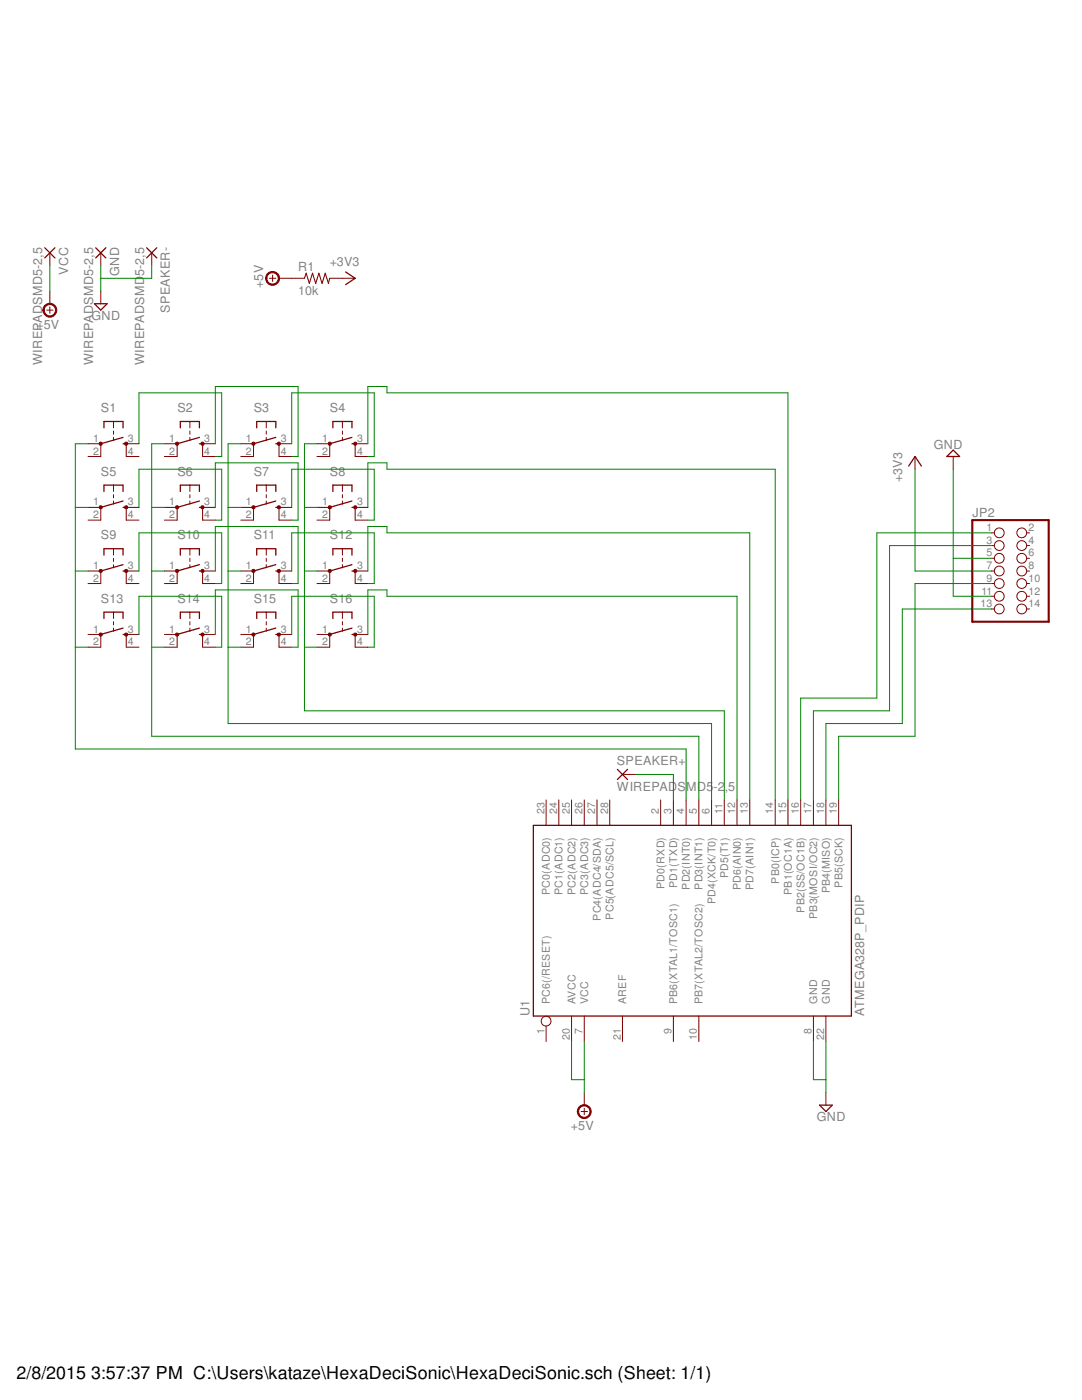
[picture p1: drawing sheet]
<svg xmlns="http://www.w3.org/2000/svg" width="216mm" height="279mm" viewBox="0 0 216 279" stroke-linecap="round" stroke-linejoin="round" font-family="sans-serif">
<path d="M20.7 85.4v-1.3h3.9v1.3M24.6 88.6h.6M24.6 87.3l-4.5 1.3M106.4 164.7h63.5v38.1h-63.5z" fill="none" stroke="#800000" stroke-width=".25"/>
<g fill="none" stroke="#800000" stroke-width=".2">
<path d="M20.1 88.6v2.5M22.6 84.1v1.3M22.6 86v.7M22.6 87.3v.6M25.2 88.6v2.5M109 159.6v5.1M111.5 159.6v5.1M114 159.6v5.1M116.6 159.6v5.1M119.1 159.6v5.1M121.7 159.6v5.1M131.8 159.6v5.1"/>
<path d="M134.4 159.6v5.1M136.9 159.6v5.1M139.4 159.6v5.1M142 159.6v5.1M144.5 159.6v5.1M147.1 159.6v5.1M149.6 159.6v5.1M154.7 159.6v5.1M157.2 159.6v5.1M159.8 159.6v5.1M162.3 159.6v5.1M164.8 159.6v5.1"/>
<path d="M167.3 159.6v5.1M109 204.8v3.1M114 202.8v5.1M116.6 202.8v5.1M124.2 202.8v5.1M134.4 202.8v5.1M139.4 202.8v5.1M162.3 202.8v5.1M164.8 202.8v5.1"/>
<circle cx="109" cy="203.8" r=".98"/>
</g>
<path d="M19.9 88.3h.4l.1 .3-.1 .2-.2 .1-.2-.1z" fill-rule="evenodd" fill="#800000"/>
<path d="M19.9 88.3h.4l.1 .3-.1 .2-.2 .1-.2-.1z" fill="none" stroke="#800000" stroke-width=".2"/>
<path d="M24.9 88.3h.5l.1 .3-.1 .2-.2 .1-.3-.1z" fill-rule="evenodd" fill="#800000"/>
<path d="M17.6 88.6h2.5M17.6 91.1h2.5M24.9 88.3h.5l.1 .3-.1 .2-.2 .1-.3-.1zM25.2 88.6h2.5M25.2 91.1h2.5M35.3 88.6v2.5M37.9 84.1v1.3M37.9 86v.7M37.9 87.3v.6M40.4 88.6v2.5" fill="none" stroke="#800000" stroke-width=".2"/>
<path d="M36 85.4v-1.3h3.8v1.3M39.8 88.6h.6M39.8 87.3l-4.5 1.3" fill="none" stroke="#800000" stroke-width=".25"/>
<path d="M35.1 88.3h.5l.1 .3-.1 .2-.3 .1-.2-.1z" fill-rule="evenodd" fill="#800000"/>
<path d="M35.1 88.3h.5l.1 .3-.1 .2-.3 .1-.2-.1z" fill="none" stroke="#800000" stroke-width=".2"/>
<path d="M40.2 88.3h.4v.5l-.2 .1-.2-.1z" fill-rule="evenodd" fill="#800000"/>
<path d="M32.8 88.6h2.5M32.8 91.1h2.5M40.2 88.3h.4v.5l-.2 .1-.2-.1zM40.4 88.6h2.6M40.4 91.1h2.6M50.6 88.6v2.5M53.1 84.1v1.3M53.1 86v.7M53.1 87.3v.6M55.7 88.6v2.5" fill="none" stroke="#800000" stroke-width=".2"/>
<path d="M51.2 85.4v-1.3h3.8v1.3M55 88.6h.7M55 87.3l-4.4 1.3" fill="none" stroke="#800000" stroke-width=".25"/>
<path d="M50.3 88.3h.5v.5l-.2 .1-.3-.1z" fill-rule="evenodd" fill="#800000"/>
<path d="M50.3 88.3h.5v.5l-.2 .1-.3-.1z" fill="none" stroke="#800000" stroke-width=".2"/>
<path d="M55.4 88.3h.5v.5l-.2 .1-.3-.1z" fill-rule="evenodd" fill="#800000"/>
<path d="M48 88.6h2.6M48 91.1h2.6M55.4 88.3h.5v.5l-.2 .1-.3-.1zM55.7 88.6h2.5M55.7 91.1h2.5M65.8 88.6v2.5M68.3 84.1v1.3M68.3 86v.7M68.3 87.3v.6M70.9 88.6v2.5" fill="none" stroke="#800000" stroke-width=".2"/>
<path d="M66.4 85.4v-1.3h3.8v1.3M70.2 88.6h.7M70.2 87.3l-4.4 1.3" fill="none" stroke="#800000" stroke-width=".25"/>
<path d="M65.6 88.3h.4v.5l-.2 .1-.2-.1z" fill-rule="evenodd" fill="#800000"/>
<path d="M65.6 88.3h.4v.5l-.2 .1-.2-.1z" fill="none" stroke="#800000" stroke-width=".2"/>
<path d="M70.7 88.3h.4v.5l-.2 .1-.2-.1z" fill-rule="evenodd" fill="#800000"/>
<path d="M22.6 96.8v1.3M22.6 98.7v.7M22.6 100v.6M63.2 88.6h2.6M63.2 91.1h2.6M70.7 88.3h.4v.5l-.2 .1-.2-.1zM70.9 88.6h2.5M70.9 91.1h2.5M20.1 101.3v2.5M25.2 101.3v2.5" fill="none" stroke="#800000" stroke-width=".2"/>
<path d="M20.7 98.1v-1.3h3.9v1.3M24.6 100l-4.5 1.3M24.6 101.3h.6" fill="none" stroke="#800000" stroke-width=".25"/>
<path d="M19.9 101h.4l.1 .3-.1 .2h-.4z" fill-rule="evenodd" fill="#800000"/>
<path d="M19.9 101h.4l.1 .3-.1 .2h-.4z" fill="none" stroke="#800000" stroke-width=".2"/>
<path d="M24.9 101h.5l.1 .3-.1 .2h-.5z" fill-rule="evenodd" fill="#800000"/>
<path d="M37.9 96.8v1.3M37.9 98.7v.7M37.9 100v.6M17.6 101.3h2.5M17.6 103.8h2.5M24.9 101h.5l.1 .3-.1 .2h-.5zM25.2 101.3h2.5M25.2 103.8h2.5M35.3 101.3v2.5M40.4 101.3v2.5" fill="none" stroke="#800000" stroke-width=".2"/>
<path d="M36 98.1v-1.3h3.8v1.3M39.8 100l-4.5 1.3M39.8 101.3h.6" fill="none" stroke="#800000" stroke-width=".25"/>
<path d="M35.1 101h.5l.1 .3-.1 .2h-.5z" fill-rule="evenodd" fill="#800000"/>
<path d="M35.1 101h.5l.1 .3-.1 .2h-.5z" fill="none" stroke="#800000" stroke-width=".2"/>
<path d="M40.2 101h.4v.5h-.4z" fill-rule="evenodd" fill="#800000"/>
<path d="M53.1 96.8v1.3M53.1 98.7v.7M53.1 100v.6M32.8 101.3h2.5M32.8 103.8h2.5M40.2 101h.4v.5h-.4zM40.4 101.3h2.6M40.4 103.8h2.6M50.6 101.3v2.5M55.7 101.3v2.5" fill="none" stroke="#800000" stroke-width=".2"/>
<path d="M51.2 98.1v-1.3h3.8v1.3M55 100l-4.4 1.3M55 101.3h.7" fill="none" stroke="#800000" stroke-width=".25"/>
<path d="M50.3 101h.5v.5h-.5z" fill-rule="evenodd" fill="#800000"/>
<path d="M50.3 101h.5v.5h-.5z" fill="none" stroke="#800000" stroke-width=".2"/>
<path d="M55.4 101h.5v.5h-.5z" fill-rule="evenodd" fill="#800000"/>
<path d="M68.3 96.8v1.3M68.3 98.7v.7M68.3 100v.6M48 101.3h2.6M48 103.8h2.6M55.4 101h.5v.5h-.5zM55.7 101.3h2.5M55.7 103.8h2.5M65.8 101.3v2.5M70.9 101.3v2.5" fill="none" stroke="#800000" stroke-width=".2"/>
<path d="M66.4 98.1v-1.3h3.8v1.3M70.2 100l-4.4 1.3M70.2 101.3h.7" fill="none" stroke="#800000" stroke-width=".25"/>
<path d="M65.6 101h.4v.5h-.4z" fill-rule="evenodd" fill="#800000"/>
<path d="M65.6 101h.4v.5h-.4z" fill="none" stroke="#800000" stroke-width=".2"/>
<path d="M70.7 101h.4v.5h-.4z" fill-rule="evenodd" fill="#800000"/>
<path d="M20.1 114v2.5M22.6 109.5v1.3M22.6 111.4v.7M22.6 112.7v.6M25.2 114v2.5M63.2 101.3h2.6M63.2 103.8h2.6M70.7 101h.4v.5h-.4zM70.9 101.3h2.5M70.9 103.8h2.5" fill="none" stroke="#800000" stroke-width=".2"/>
<path d="M20.7 110.8v-1.3h3.9v1.3M24.6 114h.6M24.6 112.7l-4.5 1.3" fill="none" stroke="#800000" stroke-width=".25"/>
<path d="M19.9 113.7h.4l.1 .3-.1 .2h-.4z" fill-rule="evenodd" fill="#800000"/>
<path d="M19.9 113.7h.4l.1 .3-.1 .2h-.4z" fill="none" stroke="#800000" stroke-width=".2"/>
<path d="M24.9 113.7h.5l.1 .3-.1 .2h-.5z" fill-rule="evenodd" fill="#800000"/>
<path d="M17.6 114h2.5M17.6 116.5h2.5M24.9 113.7h.5l.1 .3-.1 .2h-.5zM25.2 114h2.5M25.2 116.5h2.5M35.3 114v2.5M37.9 109.5v1.3M37.9 111.4v.7M37.9 112.7v.6M40.4 114v2.5" fill="none" stroke="#800000" stroke-width=".2"/>
<path d="M36 110.8v-1.3h3.8v1.3M39.8 114h.6M39.8 112.7l-4.5 1.3" fill="none" stroke="#800000" stroke-width=".25"/>
<path d="M35.1 113.7h.5l.1 .3-.1 .2h-.5z" fill-rule="evenodd" fill="#800000"/>
<path d="M35.1 113.7h.5l.1 .3-.1 .2h-.5z" fill="none" stroke="#800000" stroke-width=".2"/>
<path d="M40.2 113.7h.4v.5h-.4z" fill-rule="evenodd" fill="#800000"/>
<path d="M32.8 114h2.5M32.8 116.5h2.5M40.2 113.7h.4v.5h-.4zM40.4 114h2.6M40.4 116.5h2.6M50.6 114v2.5M53.1 109.5v1.3M53.1 111.4v.7M53.1 112.7v.6M55.7 114v2.5" fill="none" stroke="#800000" stroke-width=".2"/>
<path d="M51.2 110.8v-1.3h3.8v1.3M55 114h.7M55 112.7l-4.4 1.3" fill="none" stroke="#800000" stroke-width=".25"/>
<path d="M50.3 113.7h.5v.5h-.5z" fill-rule="evenodd" fill="#800000"/>
<path d="M50.3 113.7h.5v.5h-.5z" fill="none" stroke="#800000" stroke-width=".2"/>
<path d="M55.4 113.7h.5v.5h-.5z" fill-rule="evenodd" fill="#800000"/>
<path d="M48 114h2.6M48 116.5h2.6M55.4 113.7h.5v.5h-.5zM55.7 114h2.5M55.7 116.5h2.5M65.8 114v2.5M68.3 109.5v1.3M68.3 111.4v.7M68.3 112.7v.6M70.9 114v2.5" fill="none" stroke="#800000" stroke-width=".2"/>
<path d="M66.4 110.8v-1.3h3.8v1.3M70.2 114h.7M70.2 112.7l-4.4 1.3" fill="none" stroke="#800000" stroke-width=".25"/>
<path d="M65.6 113.7h.4v.5h-.4z" fill-rule="evenodd" fill="#800000"/>
<path d="M65.6 113.7h.4v.5h-.4z" fill="none" stroke="#800000" stroke-width=".2"/>
<path d="M70.7 113.7h.4v.5h-.4z" fill-rule="evenodd" fill="#800000"/>
<path d="M63.2 114h2.6M63.2 116.5h2.6M70.7 113.7h.4v.5h-.4zM70.9 114h2.5M70.9 116.5h2.5M20.1 126.6v2.6M22.6 122.2v1.2M22.6 124.1v.6M22.6 125.3v.7M25.2 126.6v2.6" fill="none" stroke="#800000" stroke-width=".2"/>
<path d="M20.7 123.4v-1.2h3.9v1.2M24.6 126.6h.6M24.6 125.3l-4.5 1.3" fill="none" stroke="#800000" stroke-width=".25"/>
<path d="M19.9 126.4h.4l.1 .2-.1 .3h-.4z" fill-rule="evenodd" fill="#800000"/>
<path d="M19.9 126.4h.4l.1 .2-.1 .3h-.4z" fill="none" stroke="#800000" stroke-width=".2"/>
<path d="M24.9 126.4h.5l.1 .2-.1 .3h-.5z" fill-rule="evenodd" fill="#800000"/>
<path d="M17.6 126.6h2.5M17.6 129.2h2.5M24.9 126.4h.5l.1 .2-.1 .3h-.5zM25.2 126.6h2.5M25.2 129.2h2.5M35.3 126.6v2.6M37.9 122.2v1.2M37.9 124.1v.6M37.9 125.3v.7M40.4 126.6v2.6" fill="none" stroke="#800000" stroke-width=".2"/>
<path d="M36 123.4v-1.2h3.8v1.2M39.8 126.6h.6M39.8 125.3l-4.5 1.3" fill="none" stroke="#800000" stroke-width=".25"/>
<path d="M35.1 126.4h.5l.1 .2-.1 .3h-.5z" fill-rule="evenodd" fill="#800000"/>
<path d="M35.1 126.4h.5l.1 .2-.1 .3h-.5z" fill="none" stroke="#800000" stroke-width=".2"/>
<path d="M40.2 126.4h.4v.5h-.4z" fill-rule="evenodd" fill="#800000"/>
<path d="M32.8 126.6h2.5M32.8 129.2h2.5M40.2 126.4h.4v.5h-.4zM40.4 126.6h2.6M40.4 129.2h2.6M50.6 126.6v2.6M53.1 122.2v1.2M53.1 124.1v.6M53.1 125.3v.7M55.7 126.6v2.6" fill="none" stroke="#800000" stroke-width=".2"/>
<path d="M51.2 123.4v-1.2h3.8v1.2M55 126.6h.7M55 125.3l-4.4 1.3" fill="none" stroke="#800000" stroke-width=".25"/>
<path d="M50.3 126.4h.5v.5h-.5z" fill-rule="evenodd" fill="#800000"/>
<path d="M50.3 126.4h.5v.5h-.5z" fill="none" stroke="#800000" stroke-width=".2"/>
<path d="M55.4 126.4h.5v.5h-.5z" fill-rule="evenodd" fill="#800000"/>
<path d="M48 126.6h2.6M48 129.2h2.6M55.4 126.4h.5v.5h-.5zM55.7 126.6h2.5M55.7 129.2h2.5M65.8 126.6v2.6M68.3 122.2v1.2M68.3 124.1v.6M68.3 125.3v.7M70.9 126.6v2.6" fill="none" stroke="#800000" stroke-width=".2"/>
<path d="M66.4 123.4v-1.2h3.8v1.2M70.2 126.6h.7M70.2 125.3l-4.4 1.3" fill="none" stroke="#800000" stroke-width=".25"/>
<path d="M65.6 126.4h.4v.5h-.4z" fill-rule="evenodd" fill="#800000"/>
<path d="M65.6 126.4h.4v.5h-.4z" fill="none" stroke="#800000" stroke-width=".2"/>
<path d="M70.7 126.4h.4v.5h-.4z" fill-rule="evenodd" fill="#800000"/>
<g fill="none" stroke="#800000" stroke-width=".2">
<path d="M197.8 106.3h.6M197.8 108.9h.6M197.8 111.4h.6M197.8 114h.6M197.8 116.5h.6M197.8 119h.6M204.9 106.3h.5M204.9 108.9h.5M204.9 111.4h.5M204.9 114h.5M204.9 116.5h.5M204.9 119h.5"/>
<path d="M63.2 126.6h2.6M63.2 129.2h2.6M70.7 126.4h.4v.5h-.4zM70.9 126.6h2.5M70.9 129.2h2.5M197.8 121.5h.6M204.9 121.5h.5M116 221.8h1.2M116.6 221.2v1.3"/>
<circle cx="199.4" cy="106.3" r=".98"/>
<circle cx="199.4" cy="111.4" r=".98"/>
<circle cx="199.4" cy="116.5" r=".98"/>
<circle cx="199.4" cy="114" r=".98"/>
<circle cx="199.4" cy="119" r=".98"/>
<circle cx="199.4" cy="108.9" r=".98"/>
<circle cx="203.9" cy="108.9" r=".98"/>
<circle cx="203.9" cy="106.3" r=".98"/>
<circle cx="203.9" cy="116.5" r=".98"/>
<circle cx="203.9" cy="111.4" r=".98"/>
<circle cx="203.9" cy="119" r=".98"/>
<circle cx="203.9" cy="114" r=".98"/>
<circle cx="199.4" cy="121.5" r=".98"/>
<circle cx="203.9" cy="121.5" r=".98"/>
</g>
<path d="M194 103.8h15.3v20.3h-15.3z" fill="none" stroke="#800000" stroke-width=".42"/>
<path d="M115.5 220.9a1.39 1.39 0 0 1 2.3 .2 1.39 1.39 0 0 1-.8 2.1 1.39 1.39 0 0 1-1.8-1.4h.2a1.13 1.13 0 0 1 1.6-1.1 1.13 1.13 0 0 1 .4 1.9 1.13 1.13 0 0 1-1.9-.4l-.1-.4h-.2z" fill-rule="evenodd" fill="#800000"/>
<path d="M9.9 50.5v2.5M20.1 50.5v2.5M9.3 61.9h1.3M9.9 61.3v1.2M116.6 218v2.6M164.8 218v2.6M115.5 220.9a1.39 1.39 0 0 1 2.3 .2 1.39 1.39 0 0 1-.8 2.1 1.39 1.39 0 0 1-1.8-1.4h.2a1.13 1.13 0 0 1 1.6-1.1 1.13 1.13 0 0 1 .4 1.9 1.13 1.13 0 0 1-1.9-.4l-.1-.4h-.2z" fill="none" stroke="#800000" stroke-width=".2"/>
<path d="M8.9 49.4l2.1 2.1M11 49.4l-2.1 2.1M19.1 49.4l2 2.1M21.1 49.4l-2 2.1M163.5 220.6h2.6l-1.3 1.2z" fill="none" stroke="#800000" stroke-width=".25"/>
<path d="M8.9 61a1.39 1.39 0 0 1 2.2 .2 1.39 1.39 0 0 1-.8 2.1 1.39 1.39 0 0 1-1.7-1.4h.2a1.13 1.13 0 0 1 1.5-1.1 1.13 1.13 0 0 1 .4 1.8 1.13 1.13 0 0 1-1.8-.3l-.1-.4h-.2z" fill-rule="evenodd" fill="#800000"/>
<path d="M9.9 58.1v2.5M20.1 58.1v2.5M53.8 55.5h1.2M54.4 54.9v1.3M8.9 61a1.39 1.39 0 0 1 2.2 .2 1.39 1.39 0 0 1-.8 2.1 1.39 1.39 0 0 1-1.7-1.4h.2a1.13 1.13 0 0 1 1.5-1.1 1.13 1.13 0 0 1 .4 1.8 1.13 1.13 0 0 1-1.8-.3l-.1-.4h-.2z" fill="none" stroke="#800000" stroke-width=".2"/>
<path d="M18.8 60.6h2.6l-1.3 1.3z" fill="none" stroke="#800000" stroke-width=".25"/>
<path d="M53.3 54.7a1.41 1.41 0 0 1 2.3 0 1.41 1.41 0 0 1-.8 2.2 1.41 1.41 0 0 1-1.8-1.4h.3a1.15 1.15 0 0 1 1.6-.9 1.15 1.15 0 0 1 .2 1.9 1.15 1.15 0 0 1-1.8-.6v-.4h-.3z" fill-rule="evenodd" fill="#800000"/>
<path d="M30.3 50.5v2.5M53.3 54.7a1.41 1.41 0 0 1 2.3 0 1.41 1.41 0 0 1-.8 2.2 1.41 1.41 0 0 1-1.8-1.4h.3a1.15 1.15 0 0 1 1.6-.9 1.15 1.15 0 0 1 .2 1.9 1.15 1.15 0 0 1-1.8-.6v-.4h-.3zM55.7 55.5h5M65.8 55.5h5.1M182.6 91.1v2.5M190.2 91.1v2.5M124.2 154.6h2.5" fill="none" stroke="#800000" stroke-width=".2"/>
<path d="M60.7 55.5l.4-1 .6 2.1 .7-2.1 .6 2.1 .6-2.1 .7 2.1 .6-2.1 .6 2.1 .3-1.1" fill="none" stroke="#800000" stroke-width=".21"/>
<path d="M29.3 49.4l2 2.1M31.3 49.4l-2 2.1M69 54.3l1.9 1.2-1.9 1.3M181.3 93l1.3-1.9 1.3 1.9M190.2 89.8l1.3 1.3h-2.6zM123.2 153.5l2 2.1M125.2 153.5l-2 2.1" fill="none" stroke="#800000" stroke-width=".25"/>
<g fill="none" stroke="#008000" stroke-width=".2">
<path d="M9.9 53v5.1M20.1 53v5.1M30.3 53v2.5h-10.2M17.6 88.6h-2.6v60.9h121.9v10.1M27.7 88.6v-10.2h16.5v12.7h-1.2M32.8 88.6h-2.5v58.3h109.1v12.7M43 88.6v-11.5h16.5v14h-1.3M48 88.6h-2.5v55.8h96.5v15.2M58.2 88.6v-10.2h16.5v12.7h-1.3M63.2 88.6h-2.5v53.3h83.8v17.7M73.4 88.6v-11.5h3.8v1.3h80v81.2M182.6 93.6v20.4h15.2"/>
<path d="M190.2 93.6v25.4h7.6M15 101.3h2.6M15 114h2.6M27.7 101.3v-7.7h16.5v10.2h-1.2M27.7 114v-7.7h16.5v10.2h-1.2M30.3 101.3h2.5M30.3 114h2.5M43 101.3v-8.9h16.5v11.4h-1.3M43 114v-8.9h16.5v11.4h-1.3M45.5 101.3h2.5M45.5 114h2.5M58.2 101.3v-7.7h16.5v10.2h-1.3"/>
<path d="M58.2 114v-7.7h16.5v10.2h-1.3M60.7 101.3h2.5M60.7 114h2.5M73.4 101.3v-8.9h3.8v1.2h77.5v66M73.4 114v-8.9h3.8v1.2h72.4v53.3M190.2 111.4h7.6M197.8 116.5h-15.2v30.4h-15.3v12.7M197.8 108.9h-20.3v33h-15.2v17.7M197.8 106.3h-22.8v33h-15.2v20.3M15 129.2h2.6M27.7 126.6v-7.6h16.5v10.2h-1.2M30.3 129.2h2.5"/>
<path d="M43 126.6v-8.9h16.5v11.5h-1.3M45.5 129.2h2.5M58.2 126.6v-7.6h16.5v10.2h-1.3M60.7 129.2h2.5M73.4 126.6v-8.9h3.8v1.3h69.9v40.6M197.8 121.5h-17.8v22.9h-15.2v15.2M126.7 154.6h7.7v5M114 207.9v7.6h2.6M116.6 207.9v10.1M162.3 207.9v7.6h2.5M164.8 207.9v10.1"/>
</g>
<text font-size="3.6" x="3.3" y="275.2">2/8/2015 3:57:37 PM C:\Users\kataze\HexaDeciSonic\HexaDeciSonic.sch (Sheet: 1/1)</text>
<g font-size="2.5" fill="#808080">
<text x="65.8" y="53">+3V3</text>
<text x="13.6" y="54.8" transform="rotate(-90 13.6 54.8)">VCC</text>
<text x="23.7" y="55.1" transform="rotate(-90 23.7 55.1)">GND</text>
<text x="52.5" y="57.4" transform="rotate(-90 52.5 57.4)">+5V</text>
<text x="59.5" y="58.8">10k</text>
<text x="59.5" y="54.1">R1</text>
<text x="7.3" y="65.6">+5V</text>
<text x="18.2" y="63.8">GND</text>
<text x="33.9" y="62.4" transform="rotate(-90 33.9 62.4)">SPEAKER-</text>
<text x="8.4" y="72.9" transform="rotate(-90 8.4 72.9)">WIREPADSMD5-2,5</text>
<text x="18.6" y="72.9" transform="rotate(-90 18.6 72.9)">WIREPADSMD5-2,5</text>
<text x="28.7" y="72.9" transform="rotate(-90 28.7 72.9)">WIREPADSMD5-2,5</text>
<text x="20.2" y="82.2">S1</text>
<text x="35.4" y="82.2">S2</text>
<text x="50.6" y="82.2">S3</text>
<text x="65.8" y="82.2">S4</text>
<text x="186.3" y="89.7">GND</text>
<text x="20.2" y="94.9">S5</text>
<text x="35.4" y="94.9">S6</text>
<text x="50.6" y="94.9">S7</text>
<text x="65.8" y="94.9">S8</text>
<text x="180" y="96.2" transform="rotate(-90 180 96.2)">+3V3</text>
<text x="20.2" y="107.6">S9</text>
<text x="35.4" y="107.6">S10</text>
<text x="50.6" y="107.6">S11</text>
<text x="65.8" y="107.6">S12</text>
<text x="194.1" y="103.2">JP2</text>
<text x="20.2" y="120.3">S13</text>
<text x="35.4" y="120.3">S14</text>
<text x="50.6" y="120.3">S15</text>
<text x="65.8" y="120.3">S16</text>
<text x="123.1" y="152.7">SPEAKER+</text>
<text x="123.1" y="157.9">WIREPADSMD5-2,5</text>
<text x="105.7" y="202.7" transform="rotate(-90 105.7 202.7)">U1</text>
<text x="172.4" y="202.7" transform="rotate(-90 172.4 202.7)">ATMEGA328P_PDIP</text>
<text x="113.9" y="225.5">+5V</text>
<text x="163" y="223.7">GND</text>
</g>
<g font-size="2.1" fill="#808080">
<text x="18.6" y="88.2">1</text>
<text x="25.5" y="88.2">3</text>
<text x="33.8" y="88.2">1</text>
<text x="40.8" y="88.2">3</text>
<text x="49" y="88.2">1</text>
<text x="56" y="88.2">3</text>
<text x="64.3" y="88.2">1</text>
<text x="71.2" y="88.2">3</text>
<text x="18.6" y="90.7">2</text>
<text x="25.5" y="90.7">4</text>
<text x="33.8" y="90.7">2</text>
<text x="40.8" y="90.7">4</text>
<text x="49" y="90.7">2</text>
<text x="56" y="90.7">4</text>
<text x="64.3" y="90.7">2</text>
<text x="71.2" y="90.7">4</text>
<text x="18.6" y="100.9">1</text>
<text x="25.5" y="100.9">3</text>
<text x="33.8" y="100.9">1</text>
<text x="40.8" y="100.9">3</text>
<text x="49" y="100.9">1</text>
<text x="56" y="100.9">3</text>
<text x="64.3" y="100.9">1</text>
<text x="71.2" y="100.9">3</text>
<text x="18.6" y="103.4">2</text>
<text x="25.5" y="103.4">4</text>
<text x="33.8" y="103.4">2</text>
<text x="40.8" y="103.4">4</text>
<text x="49" y="103.4">2</text>
<text x="56" y="103.4">4</text>
<text x="64.3" y="103.4">2</text>
<text x="71.2" y="103.4">4</text>
<text x="196.8" y="106">1</text>
<text x="205.2" y="106">2</text>
<text x="18.6" y="113.6">1</text>
<text x="25.5" y="113.6">3</text>
<text x="33.8" y="113.6">1</text>
<text x="40.8" y="113.6">3</text>
<text x="49" y="113.6">1</text>
<text x="56" y="113.6">3</text>
<text x="64.3" y="113.6">1</text>
<text x="71.2" y="113.6">3</text>
<text x="196.8" y="108.5">3</text>
<text x="196.8" y="111">5</text>
<text x="196.8" y="113.6">7</text>
<text x="205.2" y="108.5">4</text>
<text x="205.2" y="111">6</text>
<text x="205.2" y="113.6">8</text>
<text x="18.6" y="116.1">2</text>
<text x="25.5" y="116.1">4</text>
<text x="33.8" y="116.1">2</text>
<text x="40.8" y="116.1">4</text>
<text x="49" y="116.1">2</text>
<text x="56" y="116.1">4</text>
<text x="64.3" y="116.1">2</text>
<text x="71.2" y="116.1">4</text>
<text x="195.8" y="118.7">11</text>
<text x="196.8" y="116.1">9</text>
<text x="205.2" y="116.1">10</text>
<text x="205.2" y="118.7">12</text>
<text x="195.7" y="121.2">13</text>
<text x="205.2" y="121.2">14</text>
<text x="18.6" y="126.3">1</text>
<text x="18.6" y="128.8">2</text>
<text x="25.5" y="126.3">3</text>
<text x="25.5" y="128.8">4</text>
<text x="33.8" y="126.3">1</text>
<text x="33.8" y="128.8">2</text>
<text x="40.8" y="128.8">4</text>
<text x="40.8" y="126.3">3</text>
<text x="49" y="128.8">2</text>
<text x="49" y="126.3">1</text>
<text x="56" y="126.3">3</text>
<text x="56" y="128.8">4</text>
<text x="64.3" y="126.3">1</text>
<text x="64.3" y="128.8">2</text>
<text x="71.2" y="126.3">3</text>
<text x="71.2" y="128.8">4</text>
<text x="108.6" y="162.4" transform="rotate(-90 108.6 162.4)">23</text>
<text x="111.2" y="162.4" transform="rotate(-90 111.2 162.4)">24</text>
<text x="113.7" y="162.4" transform="rotate(-90 113.7 162.4)">25</text>
<text x="116.2" y="162.4" transform="rotate(-90 116.2 162.4)">26</text>
<text x="118.8" y="162.4" transform="rotate(-90 118.8 162.4)">27</text>
<text x="121.3" y="162.4" transform="rotate(-90 121.3 162.4)">28</text>
<text x="131.4" y="162.4" transform="rotate(-90 131.4 162.4)">2</text>
<text x="134" y="162.4" transform="rotate(-90 134 162.4)">3</text>
<text x="136.5" y="162.4" transform="rotate(-90 136.5 162.4)">4</text>
<text x="139.1" y="162.4" transform="rotate(-90 139.1 162.4)">5</text>
<text x="141.6" y="162.4" transform="rotate(-90 141.6 162.4)">6</text>
<text x="144.1" y="162.4" transform="rotate(-90 144.1 162.4)">11</text>
<text x="146.7" y="162.4" transform="rotate(-90 146.7 162.4)">12</text>
<text x="149.2" y="162.4" transform="rotate(-90 149.2 162.4)">13</text>
<text x="154.3" y="162.4" transform="rotate(-90 154.3 162.4)">14</text>
<text x="156.8" y="162.4" transform="rotate(-90 156.8 162.4)">15</text>
<text x="159.4" y="162.4" transform="rotate(-90 159.4 162.4)">16</text>
<text x="161.9" y="162.4" transform="rotate(-90 161.9 162.4)">17</text>
<text x="164.5" y="162.4" transform="rotate(-90 164.5 162.4)">18</text>
<text x="167" y="162.4" transform="rotate(-90 167 162.4)">19</text>
<text x="109.7" y="178.6" transform="rotate(-90 109.7 178.6)">PC0(ADC0)</text>
<text x="112.3" y="178.6" transform="rotate(-90 112.3 178.6)">PC1(ADC1)</text>
<text x="114.8" y="178.6" transform="rotate(-90 114.8 178.6)">PC2(ADC2)</text>
<text x="117.3" y="178.6" transform="rotate(-90 117.3 178.6)">PC3(ADC3)</text>
<text x="132.6" y="177.4" transform="rotate(-90 132.6 177.4)">PD0(RXD)</text>
<text x="135.1" y="177.2" transform="rotate(-90 135.1 177.2)">PD1(TXD)</text>
<text x="137.7" y="177.6" transform="rotate(-90 137.7 177.6)">PD2(INT0)</text>
<text x="140.2" y="177.6" transform="rotate(-90 140.2 177.6)">PD3(INT1)</text>
<text x="145.3" y="175.3" transform="rotate(-90 145.3 175.3)">PD5(T1)</text>
<text x="147.8" y="177.7" transform="rotate(-90 147.8 177.7)">PD6(AIN0)</text>
<text x="150.4" y="177.7" transform="rotate(-90 150.4 177.7)">PD7(AIN1)</text>
<text x="155.4" y="176.4" transform="rotate(-90 155.4 176.4)">PB0(ICP)</text>
<text x="158" y="178.6" transform="rotate(-90 158 178.6)">PB1(OC1A)</text>
<text x="165.6" y="178.3" transform="rotate(-90 165.6 178.3)">PB4(MISO)</text>
<text x="168.1" y="177.2" transform="rotate(-90 168.1 177.2)">PB5(SCK)</text>
<text x="119.9" y="183.8" transform="rotate(-90 119.9 183.8)">PC4(ADC4/SDA)</text>
<text x="122.4" y="183.6" transform="rotate(-90 122.4 183.6)">PC5(ADC5/SCL)</text>
<text x="142.7" y="180.5" transform="rotate(-90 142.7 180.5)">PD4(XCK/T0)</text>
<text x="160.5" y="182.2" transform="rotate(-90 160.5 182.2)">PB2(SS/OC1B)</text>
<text x="163.1" y="183.4" transform="rotate(-90 163.1 183.4)">PB3(MOSI/OC2)</text>
<text x="109.7" y="200.4" transform="rotate(-90 109.7 200.4)">PC6(/RESET)</text>
<text x="114.8" y="200.4" transform="rotate(-90 114.8 200.4)">AVCC</text>
<text x="117.3" y="200.4" transform="rotate(-90 117.3 200.4)">VCC</text>
<text x="125" y="200.4" transform="rotate(-90 125 200.4)">AREF</text>
<text x="135.1" y="200.4" transform="rotate(-90 135.1 200.4)">PB6(XTAL1/TOSC1)</text>
<text x="140.2" y="200.4" transform="rotate(-90 140.2 200.4)">PB7(XTAL2/TOSC2)</text>
<text x="163.1" y="200.4" transform="rotate(-90 163.1 200.4)">GND</text>
<text x="165.6" y="200.4" transform="rotate(-90 165.6 200.4)">GND</text>
<text x="108.6" y="206.3" transform="rotate(-90 108.6 206.3)">1</text>
<text x="113.7" y="207.5" transform="rotate(-90 113.7 207.5)">20</text>
<text x="116.2" y="206.3" transform="rotate(-90 116.2 206.3)">7</text>
<text x="123.9" y="207.5" transform="rotate(-90 123.9 207.5)">21</text>
<text x="134" y="206.3" transform="rotate(-90 134 206.3)">9</text>
<text x="139.1" y="207.5" transform="rotate(-90 139.1 207.5)">10</text>
<text x="161.9" y="206.3" transform="rotate(-90 161.9 206.3)">8</text>
<text x="164.5" y="207.5" transform="rotate(-90 164.5 207.5)">22</text>
</g>
</svg>
